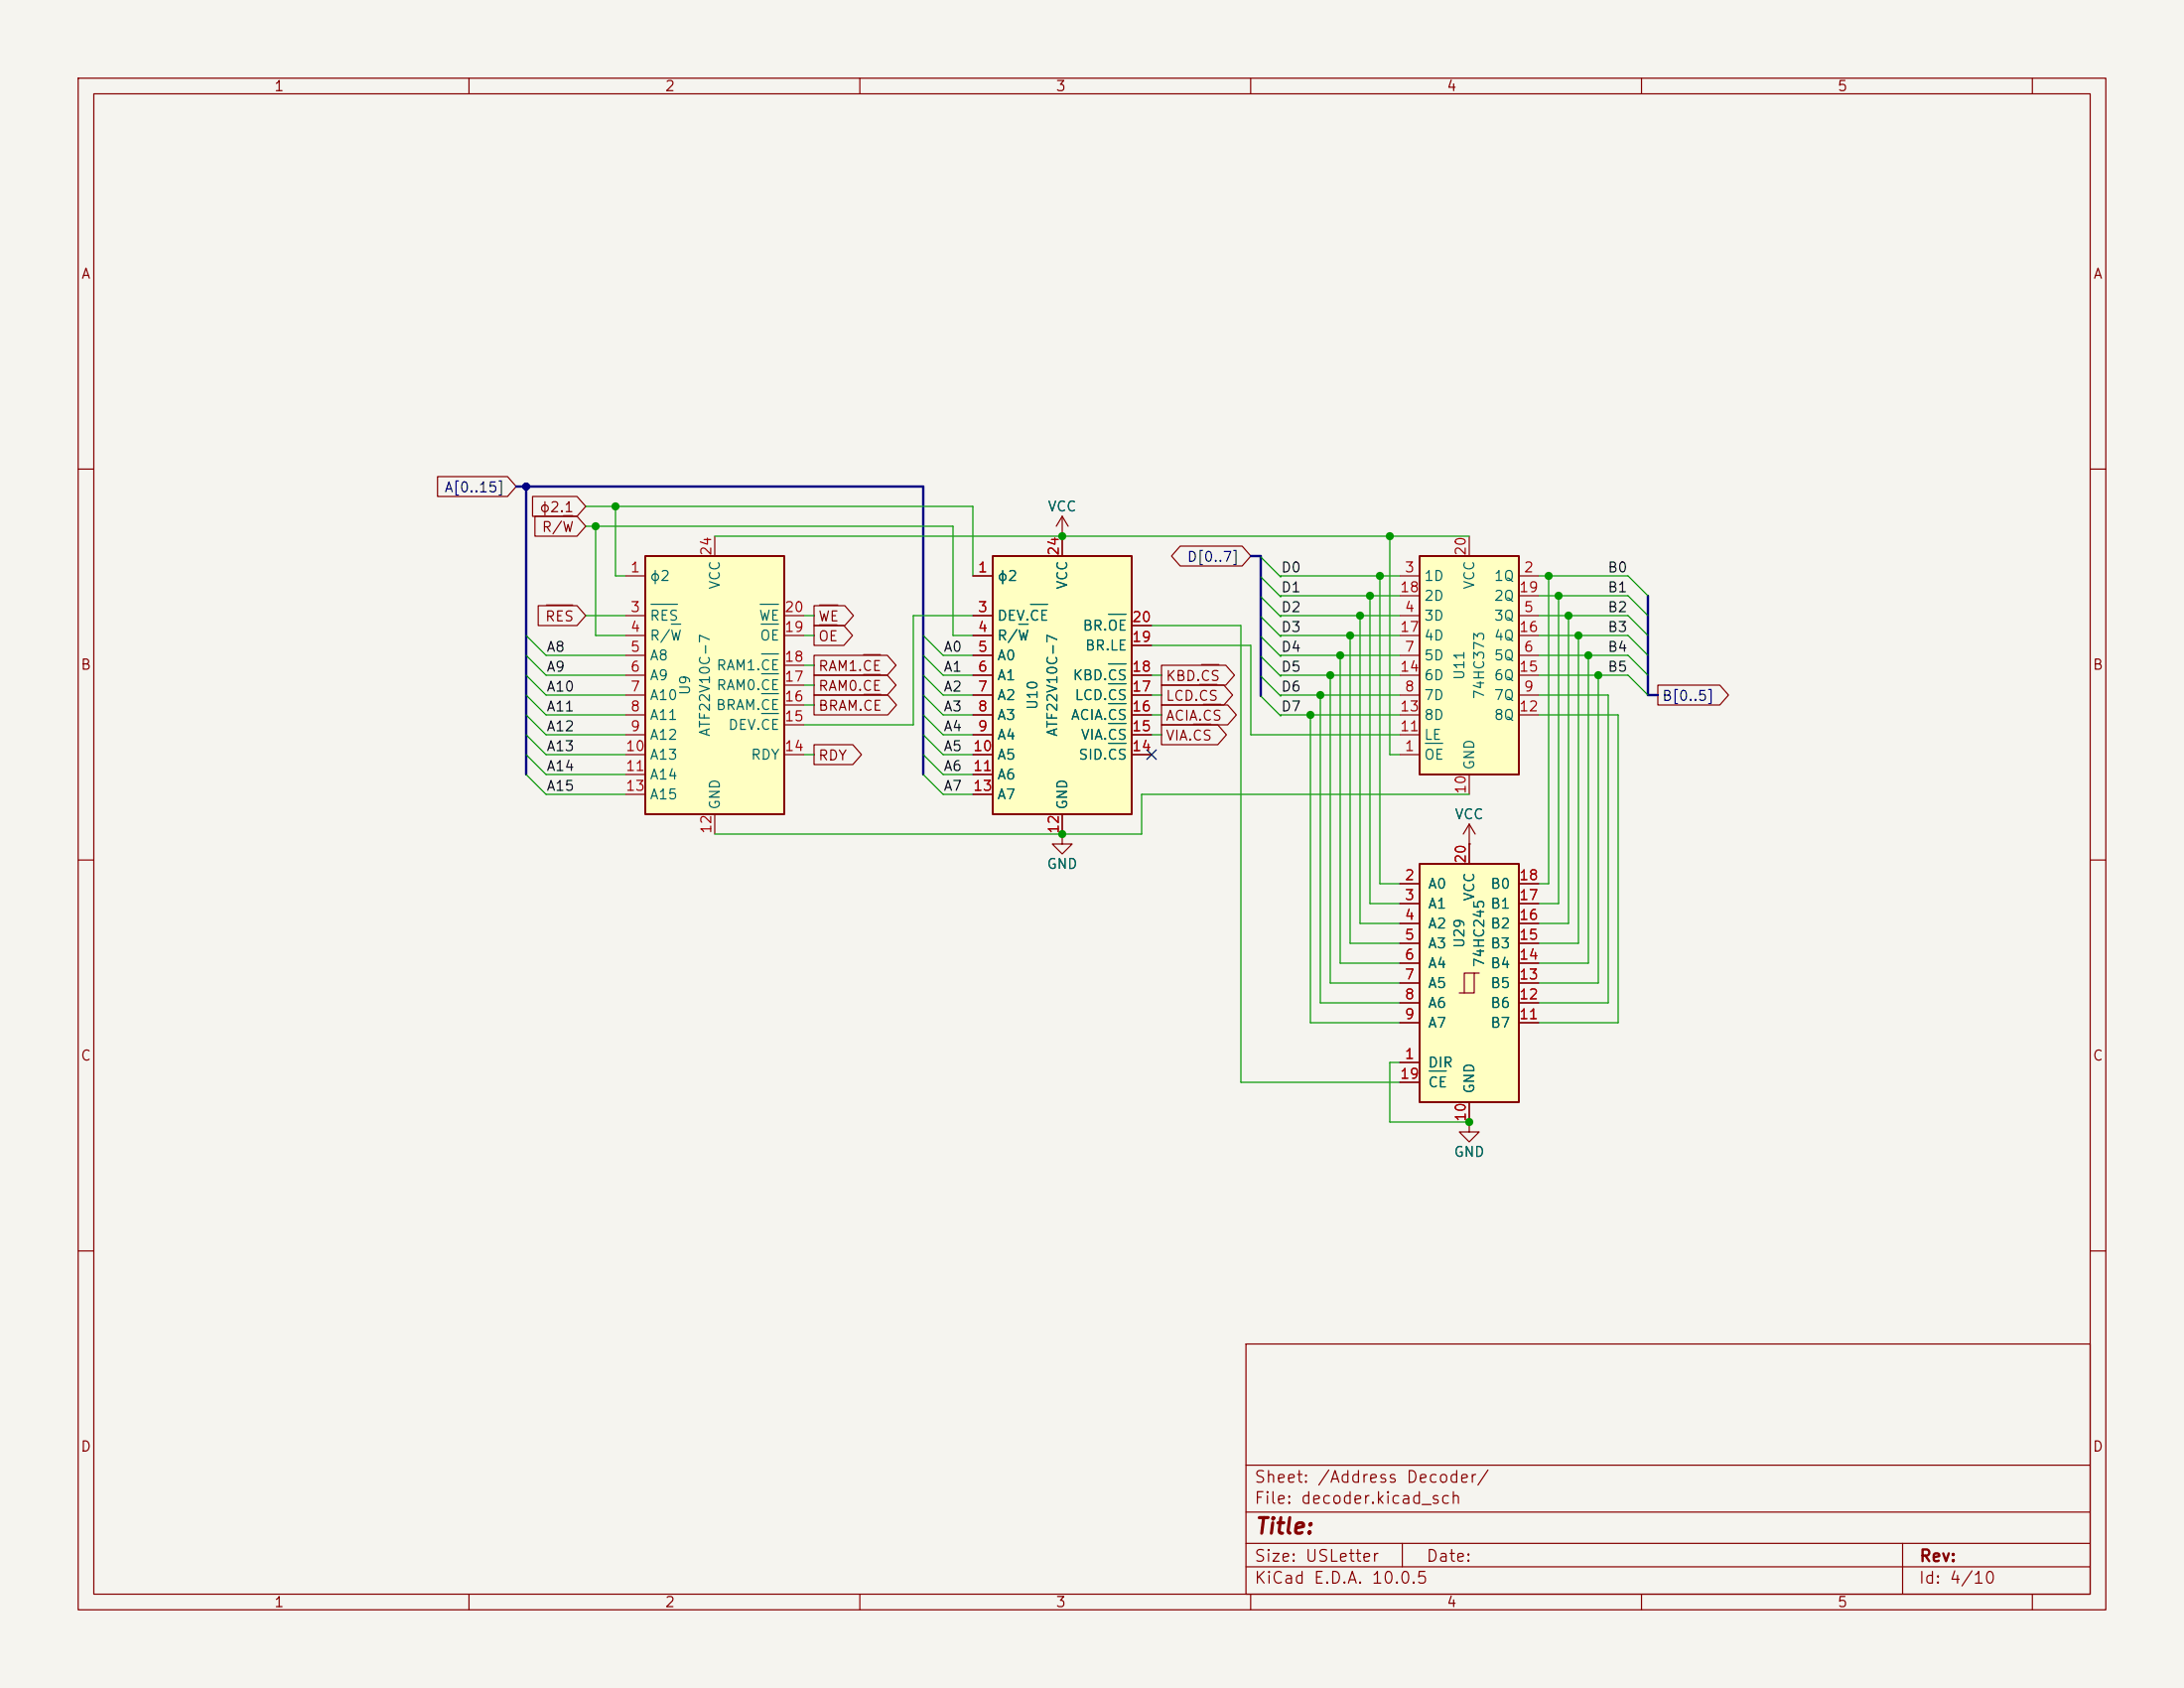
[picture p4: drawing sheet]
<svg xmlns="http://www.w3.org/2000/svg" width="279mm" height="216mm" viewBox="0 0 279 216" stroke-linecap="round" stroke-linejoin="round" font-family="sans-serif">
<path d="M0 0h279.4v215.9h-279.4z" fill="#f5f4ef" stroke="#f5f4ef" stroke-width=".13"/>
<g fill="none" stroke="#840000" stroke-width=".15">
<path d="M10 10h259.4v195.9h-259.4zM12 12h255.4v191.9h-255.4zM60 10v2M110 10v2M160 10v2M210 10v2M260 10v2M10 60h2M267.4 60h2M10 110h2M267.4 110h2M10 160h2"/>
<path d="M159.4 171.9h108v32h-108zM267.4 160h2M159.4 197.4h108M159.4 193.4h108M159.4 187.4h108M179.4 197.4v3M243.4 197.4v6.5M60 203.9v2M110 203.9v2M159.4 200.4h108M160 203.9v2M210 203.9v2"/>
<path d="M260 203.9v2"/>
</g>
<path d="M181.6 71.1h12.7v28h-12.7z" fill="#ffffc2"/>
<path d="M181.6 71.1h12.7v28h-12.7z" fill="none" stroke="#840000" stroke-width=".25"/>
<g fill="none" stroke="#840000" stroke-width=".15">
<path d="M179.1 73.7h2.5M179.1 78.7h2.5M179.1 76.2h2.5M188 68.6v2.5M194.3 73.7h2.5M194.3 78.7h2.5M194.3 76.2h2.5M179.1 96.5h2.5M179.1 83.8h2.5M179.1 88.9h2.5M179.1 94h2.5M179.1 91.4h2.5"/>
<path d="M179.1 86.4h2.5M179.1 81.3h2.5M188 99.1v2.5M194.3 83.8h2.5M194.3 88.9h2.5M194.3 91.4h2.5M194.3 86.4h2.5M194.3 81.3h2.5"/>
</g>
<path d="M182.3 95.1h2.3" fill="none" stroke="#006464" stroke-width=".15"/>
<path d="M127 71.1h17.8v33h-17.8z" fill="#ffffc2"/>
<path d="M127 71.1h17.8v33h-17.8z" fill="none" stroke="#840000" stroke-width=".25"/>
<g fill="none" stroke="#840000" stroke-width=".15">
<path d="M124.5 73.7h2.5M124.5 78.7h2.5M135.9 68.6h.1M135.9 66v5.1M135.9 66l-.8 1.3M135.9 66l.8 1.3M124.5 81.3h2.5M124.5 83.8h2.5M124.5 86.4h2.5M124.5 88.9h2.5M124.5 91.4h2.5M124.5 94h2.5"/>
<path d="M124.5 96.5h2.5M124.5 99.1h2.5M144.8 86.4h2.5M144.8 88.9h2.5M144.8 91.4h2.5M144.8 94h2.5M144.8 96.5h2.5M144.8 82.6h2.5M144.8 80h2.5M124.5 101.6h2.5M135.9 106.7v1.3h1.3l-1.3 1.2-1.3-1.2h1.3M135.9 106.7h.1"/>
<path d="M135.9 104.1v2.6M188 108h.1M188 105.4l-.8 1.3M188 105.4l.7 1.3M188 105.4v2.6"/>
</g>
<path d="M130.3 79.8h1.2M131.8 77.3h2.2M141.8 78.6h2.2M141.8 95.1h2.2M141.8 92.5h2.2M141.8 90h2.2M141.8 87.5h2.2M141.8 84.9h2.2" fill="none" stroke="#006464" stroke-width=".15"/>
<path d="M181.6 110.5h12.7v30.5h-12.7z" fill="#ffffc2"/>
<g fill="none" stroke="#840000" stroke-width=".15">
<path d="M179.1 113h2.5M179.1 115.6h2.5M179.1 118.1h2.5M188 108v2.5M194.3 113h2.5M194.3 115.6h2.5M194.3 118.1h2.5M179.1 135.9h2.5M179.1 120.7h2.5M179.1 123.2h2.5M179.1 125.7h2.5M179.1 128.3h2.5"/>
<path d="M179.1 130.8h2.5M179.1 138.4h2.5M188.6 124.5h-1.3v2.5M189.2 124.5h-.6v2.5h-1.9M194.3 120.7h2.5M194.3 123.2h2.5M194.3 125.7h2.5M194.3 128.3h2.5M194.3 130.8h2.5M188 143.5v1.3h1.2l-1.2 1.3-1.3-1.3h1.3M188 143.5h.1M188 141v2.5"/>
</g>
<path d="M181.6 110.5h12.7v30.5h-12.7z" fill="none" stroke="#840000" stroke-width=".25"/>
<path d="M182.9 137h2.1" fill="none" stroke="#006464" stroke-width=".15"/>
<path d="M82.5 71.1h17.8v33h-17.8z" fill="#ffffc2"/>
<path d="M82.5 71.1h17.8v33h-17.8z" fill="none" stroke="#840000" stroke-width=".25"/>
<g fill="none" stroke="#840000" stroke-width=".15">
<path d="M56 61h8.9l1.1 1.2-1.1 1.3h-8.9zM68.1 63.5h5.7l1.1 1.3-1.1 1.2h-5.7zM68.4 66h5.4l1.1 1.3-1.1 1.3h-5.4zM68.9 77.5h4.9l1.1 1.2-1.1 1.3h-4.9zM69.9 77.4h3.4M72.1 66h1.2M80 73.7h2.5M80 78.7h2.5M91.4 68.6v2.5M100.3 78.7h2.6M104.1 77.5h4l1.1 1.2-1.1 1.3h-4zM104.8 79.9h2.3"/>
<path d="M104.8 77.4h2.4M124.5 73.7h2.5M124.5 78.7h2.5M135.9 68.6h.1M135.9 68.6v2.5M151 69.8h7.9l1.1 1.3-1.1 1.3h-7.9l-1.1-1.3zM80 81.3h2.5M80 83.8h2.5M80 86.4h2.5M80 88.9h2.5M80 91.4h2.5M80 94h2.5"/>
<path d="M80 96.5h2.5M80 99.1h2.5M100.3 81.3h2.6M100.3 96.5h2.6M100.3 92.7h2.6M100.3 90.2h2.6M100.3 87.6h2.6M100.3 85.1h2.6M104.1 80h3.9l1.1 1.3-1.1 1.3h-3.9zM104.1 86.4h9.4l1.1 1.2-1.1 1.3h-9.4zM104.1 88.9h9.5l1.1 1.3-1.1 1.2h-9.5zM104.1 95.2h5l1.1 1.3-1.1 1.3h-5z"/>
<path d="M104.1 83.8h9.4l1.1 1.3-1.1 1.3h-9.4zM110.5 86.3h2.1M110.5 83.7h2.1M110.5 88.8h2.2M124.5 81.3h2.5M124.5 83.8h2.5M124.5 86.4h2.5M124.5 88.9h2.5M124.5 91.4h2.5M124.5 94h2.5M124.5 96.5h2.5M124.5 99.1h2.5"/>
<path d="M144.8 86.4h2.5M144.8 88.9h2.5M144.8 91.4h2.5M144.8 94h2.5M144.8 96.5h2.5M144.8 82.6h2.5M144.8 80h2.5M148.6 90.2h8.5l1.1 1.2-1.1 1.3h-8.5zM148.6 87.6h8l1.1 1.3-1.1 1.3h-8zM148.6 85.1h8.2l1.1 1.3-1.1 1.2h-8.2zM148.6 92.7h7.2l1.1 1.3-1.1 1.3h-7.2zM152.7 92.6h2.2"/>
<path d="M153.5 87.5h2.2M153.7 85h2.2M154 90.1h2.2M212.1 87.6h7.9l1.1 1.3-1.1 1.3h-7.9zM80 101.6h2.5M91.4 104.1v2.6M124.5 101.6h2.5M135.9 106.7h.1M135.9 104.1v2.6M179.1 113h2.5M179.1 115.6h2.5M179.1 118.1h2.5"/>
<path d="M188 108h.1M188 108v2.5M194.3 113h2.5M194.3 115.6h2.5M194.3 118.1h2.5M179.1 135.9h2.5M179.1 120.7h2.5M179.1 123.2h2.5M179.1 125.7h2.5M179.1 128.3h2.5M179.1 130.8h2.5M179.1 138.4h2.5"/>
<path d="M194.3 120.7h2.5M194.3 123.2h2.5M194.3 125.7h2.5M194.3 128.3h2.5M194.3 130.8h2.5M188 143.5h.1M188 141v2.5"/>
</g>
<g fill="none" stroke="#006464" stroke-width=".15">
<path d="M83.3 77.3h3.4M85.9 79.8h1.2M97.2 77.3h2.4M97.4 79.8h2.2M130.3 79.8h1.2M131.8 77.3h2.2M141.8 78.6h2.2M97.4 91.3h2.2M97.4 88.7h2.2M97.4 86.2h2.2M97.4 83.6h2.2M141.8 95.1h2.2"/>
<path d="M141.8 92.5h2.2M141.8 90h2.2M141.8 87.5h2.2M141.8 84.9h2.2M182.9 137h2.1"/>
</g>
<path d="M66 62.2h52.1v36.9M67.3 62.2v36.9M160 71.1h1.3v17.9M210.8 76.2v12.7h1.3" fill="none" stroke="#000084" stroke-width=".3"/>
<g fill="none" stroke="#009600" stroke-width=".15">
<path d="M74.9 67.3h47v14h2.6M74.9 78.7h5.1M74.9 64.8h49.6v8.9M76.2 67.3v14h3.8M78.7 64.8v8.9h1.3M91.4 68.6h96.6M102.9 78.7h1.2M124.5 78.7h-7.7v14h-13.9M161.3 73.8l2.5 2.5v-.1h15.3M161.3 71.2l2.5 2.6v-.1h15.3M161.3 76.3l2.5 2.6v-.2h15.3M161.3 78.9l2.5 2.5v-.1h15.3"/>
<path d="M174 78.7v39.4h5.1M175.3 76.2v39.4h3.8M176.5 73.7v39.3h2.6M177.8 68.6v27.9h1.3M196.8 76.2h11.5l2.5 2.5M196.8 78.7h11.5l2.5 2.6M196.8 73.7h11.5l2.5 2.5M198.1 73.7v39.3h-1.3M199.4 76.2v39.4h-2.6M200.7 78.7v39.4h-3.9M67.3 88.9l2.5 2.5h10.2M67.3 86.4l2.5 2.5h10.2"/>
<path d="M67.3 94l2.5 2.5h10.2M67.3 81.3l2.5 2.5h10.2M67.3 96.5l2.5 2.6h10.2M67.3 99.1l2.5 2.5h10.2M67.3 91.4l2.5 2.6h10.2M67.3 83.8l2.5 2.6h10.2M102.9 96.5h1.2M102.9 81.3h1.2M102.9 90.2h1.2M102.9 85.1h1.2M102.9 87.6h1.2M118.1 88.9l2.5 2.5h3.9"/>
<path d="M118.1 86.4l2.5 2.5h3.9M118.1 94l2.5 2.5h3.9M118.1 81.3l2.5 2.5h3.9M118.1 96.5l2.5 2.6h3.9M118.1 99.1l2.5 2.5h3.9M118.1 91.4l2.5 2.6h3.9M118.1 83.8l2.5 2.6h3.9M147.3 91.4h1.3M147.3 88.9h1.3M147.3 94h1.3M147.3 82.6h12.7v11.4h19.1M147.3 86.4h1.3"/>
<path d="M147.3 80h11.4v58.4h20.4M161.3 89l2.5 2.6v-.2h15.3M161.3 86.5l2.5 2.5v-.1h15.3M161.3 81.4l2.5 2.5v-.1h15.3M161.3 83.9l2.5 2.6v-.1h15.3M167.6 91.4v39.4h11.5M168.9 88.9v39.4h10.2M170.2 86.4v39.3h8.9M171.4 83.8v39.4h7.7M172.7 81.3v39.4h6.4M196.8 91.4h10.2v39.4h-10.2M196.8 88.9h8.9v39.4h-8.9"/>
<path d="M196.8 83.8h11.5l2.5 2.6M196.8 81.3h11.5l2.5 2.5M196.8 86.4h11.5l2.5 2.5M201.9 81.3v39.4h-5.1M203.2 83.8v39.4h-6.4M204.5 86.4v39.3h-7.7M188 101.6h-42v5.1h-54.6M179.1 135.9h-1.3v7.6h10.2"/>
</g>
<path d="M146.7 95.9l1.2 1.2M147.9 95.9l-1.2 1.2" fill="none" stroke="#000084" stroke-width=".15"/>
<g fill="#009600" stroke="#009600" stroke-width=".13">
<circle cx="188" cy="143.5" r=".46"/>
<circle cx="135.9" cy="106.7" r=".46"/>
<circle cx="200.7" cy="78.7" r=".46"/>
<circle cx="201.9" cy="81.3" r=".46"/>
<circle cx="204.5" cy="86.4" r=".46"/>
<circle cx="203.2" cy="83.8" r=".46"/>
<circle cx="176.5" cy="73.7" r=".46"/>
<circle cx="177.8" cy="68.6" r=".46"/>
<circle cx="198.1" cy="73.7" r=".46"/>
<circle cx="199.4" cy="76.2" r=".46"/>
<circle cx="76.2" cy="67.3" r=".46"/>
<circle cx="78.7" cy="64.8" r=".46"/>
<circle cx="175.3" cy="76.2" r=".46"/>
<circle cx="174" cy="78.7" r=".46"/>
<circle cx="172.7" cy="81.3" r=".46"/>
<circle cx="167.6" cy="91.4" r=".46"/>
<circle cx="171.4" cy="83.8" r=".46"/>
<circle cx="170.2" cy="86.4" r=".46"/>
<circle cx="168.9" cy="88.9" r=".46"/>
<circle cx="135.9" cy="68.6" r=".46"/>
</g>
<circle cx="67.3" cy="62.2" r=".46" fill="#000084" stroke="#000084" stroke-width=".13"/>
<text font-size="2" fill="#840000" x="160.4" y="196.7">Title:</text>
<g font-size="1.5" fill="#840000">
<text x="160.4" y="190">Sheet: /Address Decoder/</text>
<text x="160.4" y="192.7">File: decoder.kicad_sch</text>
<text x="160.4" y="202.9">KiCad E.D.A. 10.0.5</text>
<text x="160.4" y="200.1">Size: USLetter</text>
<text x="182.4" y="200.1">Date:</text>
<text x="245.4" y="202.9">Id: 4/10</text>
<text x="245.4" y="200.1">Rev:</text>
</g>
<g font-size="1.3" fill="#840000">
<text x="35" y="12">1</text>
<text x="85" y="12">2</text>
<text x="135" y="12">3</text>
<text x="185" y="12">4</text>
<text x="235" y="12">5</text>
<text x="10.3" y="36">A</text>
<text x="267.7" y="36">A</text>
<text x="68.9" y="65.8">ϕ2.1</text>
<text x="69.2" y="68.4">R/W</text>
<text x="69.6" y="79.8">RES</text>
<text x="104.6" y="82.3">OE</text>
<text x="104.6" y="79.8">WE</text>
<text x="10.2" y="86">B</text>
<text x="104.6" y="88.7">RAM0.CE</text>
<text x="104.6" y="86.1">RAM1.CE</text>
<text x="149" y="90">LCD.CS</text>
<text x="149" y="87.4">KBD.CS</text>
<text x="267.6" y="86">B</text>
<text x="104.6" y="91.2">BRAM.CE</text>
<text x="149" y="92.5">ACIA.CS</text>
<text x="149" y="95">VIA.CS</text>
<text x="104.6" y="97.6">RDY</text>
<text x="10.2" y="136">C</text>
<text x="267.6" y="136">C</text>
<text x="10.2" y="186">D</text>
<text x="267.6" y="186">D</text>
<text x="35" y="205.9">1</text>
<text x="85" y="205.9">2</text>
<text x="135" y="205.9">3</text>
<text x="185" y="205.9">4</text>
<text x="235" y="205.9">5</text>
</g>
<g font-size="1.3" fill="#000084">
<text x="56.8" y="63.3">A[0..15]</text>
<text x="151.8" y="72.2">D[0..7]</text>
<text x="212.5" y="90">B[0..5]</text>
</g>
<g font-size="1.3" fill="#006464">
<text x="133.9" y="65.7">VCC</text>
<text x="83" y="74.6">ϕ2</text>
<text x="92.4" y="75.5" transform="rotate(-90 92.4 75.5)">VCC</text>
<text x="127.5" y="74.6">ϕ2</text>
<text x="136.9" y="75.5" transform="rotate(-90 136.9 75.5)">VCC</text>
<text x="182.1" y="74.6">1D</text>
<text x="182.1" y="77.2">2D</text>
<text x="188.9" y="75.5" transform="rotate(-90 188.9 75.5)">VCC</text>
<text x="191" y="74.6">1Q</text>
<text x="191" y="77.2">2Q</text>
<text x="83" y="79.7">RES</text>
<text x="83" y="82.2">R/W</text>
<text x="97" y="79.7">WE</text>
<text x="97.1" y="82.2">OE</text>
<text x="127.5" y="79.7">DEV.CE</text>
<text x="127.5" y="82.2">R/W</text>
<text x="138.4" y="81">BR.OE</text>
<text x="138.7" y="83.5">BR.LE</text>
<text x="182.1" y="79.7">3D</text>
<text x="182.1" y="82.2">4D</text>
<text x="191" y="79.7">3Q</text>
<text x="191" y="82.2">4Q</text>
<text x="83" y="84.8">A8</text>
<text x="83" y="87.3">A9</text>
<text x="83" y="89.9">A10</text>
<text x="88.6" y="89" transform="rotate(-90 88.6 89)">U9</text>
<text x="91.6" y="88.6">RAM0.CE</text>
<text x="91.6" y="86.1">RAM1.CE</text>
<text x="127.5" y="84.8">A0</text>
<text x="127.5" y="87.3">A1</text>
<text x="127.5" y="89.9">A2</text>
<text x="137.2" y="87.3">KBD.CS</text>
<text x="137.4" y="89.9">LCD.CS</text>
<text x="182.1" y="84.8">5D</text>
<text x="182.1" y="89.9">7D</text>
<text x="182.1" y="87.3">6D</text>
<text x="187.7" y="87.1" transform="rotate(-90 187.7 87.1)">U11</text>
<text x="190.2" y="89.5" transform="rotate(-90 190.2 89.5)">74HC373</text>
<text x="191" y="84.8">5Q</text>
<text x="191" y="89.9">7Q</text>
<text x="191" y="87.3">6Q</text>
<text x="83" y="92.4">A11</text>
<text x="83" y="94.9">A12</text>
<text x="91.1" y="94.3" transform="rotate(-90 91.1 94.3)">ATF22V10C-7</text>
<text x="91.5" y="91.1">BRAM.CE</text>
<text x="93.1" y="93.7">DEV.CE</text>
<text x="127.5" y="92.4">A3</text>
<text x="127.5" y="94.9">A4</text>
<text x="133" y="90.9" transform="rotate(-90 133 90.9)">U10</text>
<text x="135.6" y="94.3" transform="rotate(-90 135.6 94.3)">ATF22V10C-7</text>
<text x="136.9" y="92.4">ACIA.CS</text>
<text x="138.2" y="94.9">VIA.CS</text>
<text x="182.1" y="94.9">LE</text>
<text x="182.1" y="92.4">8D</text>
<text x="191" y="92.4">8Q</text>
<text x="83" y="97.5">A13</text>
<text x="83" y="100">A14</text>
<text x="96" y="97.5">RDY</text>
<text x="127.5" y="97.5">A5</text>
<text x="127.5" y="100">A6</text>
<text x="137.9" y="97.5">SID.CS</text>
<text x="182.1" y="97.5">OE</text>
<text x="188.9" y="98.6" transform="rotate(-90 188.9 98.6)">GND</text>
<text x="83" y="102.6">A15</text>
<text x="92.4" y="103.7" transform="rotate(-90 92.4 103.7)">GND</text>
<text x="127.5" y="102.6">A7</text>
<text x="136.9" y="103.7" transform="rotate(-90 136.9 103.7)">GND</text>
<text x="186" y="105.1">VCC</text>
<text x="133.8" y="111.5">GND</text>
<text x="182.6" y="114">A0</text>
<text x="190.6" y="114">B0</text>
<text x="182.6" y="116.5">A1</text>
<text x="182.6" y="119.1">A2</text>
<text x="188.9" y="115.4" transform="rotate(-90 188.9 115.4)">VCC</text>
<text x="190.6" y="119.1">B2</text>
<text x="190.6" y="116.5">B1</text>
<text x="182.6" y="121.6">A3</text>
<text x="182.6" y="124.2">A4</text>
<text x="187.7" y="121.4" transform="rotate(-90 187.7 121.4)">U29</text>
<text x="190.2" y="123.8" transform="rotate(-90 190.2 123.8)">74HC245</text>
<text x="190.6" y="124.2">B4</text>
<text x="190.6" y="121.6">B3</text>
<text x="182.6" y="126.7">A5</text>
<text x="182.6" y="129.2">A6</text>
<text x="182.6" y="131.8">A7</text>
<text x="190.6" y="131.8">B7</text>
<text x="190.6" y="129.2">B6</text>
<text x="190.6" y="126.7">B5</text>
<text x="182.6" y="136.9">DIR</text>
<text x="182.6" y="139.4">CE</text>
<text x="188.9" y="140" transform="rotate(-90 188.9 140)">GND</text>
<text x="185.9" y="148.3">GND</text>
</g>
<g font-size="1.3" fill="#a90000">
<text x="91.3" y="71.2" transform="rotate(-90 91.3 71.2)">24</text>
<text x="135.8" y="71.2" transform="rotate(-90 135.8 71.2)">24</text>
<text x="187.8" y="71.2" transform="rotate(-90 187.8 71.2)">20</text>
<text x="80.5" y="73.5">1</text>
<text x="125" y="73.5">1</text>
<text x="179" y="76.1">18</text>
<text x="179.6" y="73.5">3</text>
<text x="194.2" y="76.1">19</text>
<text x="194.8" y="73.5">2</text>
<text x="80.5" y="78.6">3</text>
<text x="80.5" y="81.1">4</text>
<text x="80.5" y="83.7">5</text>
<text x="100.3" y="81.1">19</text>
<text x="100.3" y="78.6">20</text>
<text x="125" y="78.6">3</text>
<text x="125" y="81.1">4</text>
<text x="125" y="83.7">5</text>
<text x="144.7" y="82.4">19</text>
<text x="144.7" y="79.9">20</text>
<text x="179" y="81.1">17</text>
<text x="179.6" y="78.6">4</text>
<text x="179.6" y="83.7">7</text>
<text x="194.2" y="81.1">16</text>
<text x="194.8" y="78.6">5</text>
<text x="194.8" y="83.7">6</text>
<text x="80.5" y="86.2">6</text>
<text x="80.5" y="88.8">7</text>
<text x="100.3" y="87.5">17</text>
<text x="100.3" y="85">18</text>
<text x="125" y="86.2">6</text>
<text x="125" y="88.8">7</text>
<text x="144.7" y="88.8">17</text>
<text x="144.7" y="86.2">18</text>
<text x="179" y="86.2">14</text>
<text x="179.6" y="88.8">8</text>
<text x="194.2" y="86.2">15</text>
<text x="194.8" y="88.8">9</text>
<text x="80.5" y="91.3">8</text>
<text x="80.5" y="93.8">9</text>
<text x="100.3" y="92.6">15</text>
<text x="100.3" y="90">16</text>
<text x="125" y="91.3">8</text>
<text x="125" y="93.8">9</text>
<text x="144.7" y="93.8">15</text>
<text x="144.7" y="91.3">16</text>
<text x="179" y="93.8">11</text>
<text x="179" y="91.3">13</text>
<text x="194.2" y="91.3">12</text>
<text x="79.9" y="96.4">10</text>
<text x="79.9" y="98.9">11</text>
<text x="79.9" y="101.5">13</text>
<text x="100.3" y="96.4">14</text>
<text x="124.4" y="96.4">10</text>
<text x="124.4" y="98.9">11</text>
<text x="124.4" y="101.5">13</text>
<text x="144.7" y="96.4">14</text>
<text x="179.6" y="96.4">1</text>
<text x="187.8" y="101.7" transform="rotate(-90 187.8 101.7)">10</text>
<text x="91.3" y="106.7" transform="rotate(-90 91.3 106.7)">12</text>
<text x="135.8" y="106.7" transform="rotate(-90 135.8 106.7)">12</text>
<text x="179.6" y="112.9">2</text>
<text x="187.8" y="110.6" transform="rotate(-90 187.8 110.6)">20</text>
<text x="194.2" y="112.9">18</text>
<text x="179.6" y="115.4">3</text>
<text x="179.6" y="118">4</text>
<text x="194.2" y="118">16</text>
<text x="194.2" y="115.4">17</text>
<text x="179.6" y="120.5">5</text>
<text x="179.6" y="123.1">6</text>
<text x="179.6" y="125.6">7</text>
<text x="194.2" y="125.6">13</text>
<text x="194.2" y="123.1">14</text>
<text x="194.2" y="120.5">15</text>
<text x="179.6" y="128.1">8</text>
<text x="179.6" y="130.7">9</text>
<text x="194.2" y="130.7">11</text>
<text x="194.2" y="128.1">12</text>
<text x="179.6" y="135.8">1</text>
<text x="179" y="138.3">19</text>
<text x="187.8" y="143.6" transform="rotate(-90 187.8 143.6)">10</text>
</g>
<g font-size="1.3" fill="#0f0f0f">
<text x="163.8" y="76.1">D1</text>
<text x="163.8" y="73.5">D0</text>
<text x="205.6" y="76.1">B1</text>
<text x="205.6" y="73.5">B0</text>
<text x="69.8" y="83.7">A8</text>
<text x="120.6" y="83.7">A0</text>
<text x="163.8" y="83.7">D4</text>
<text x="163.8" y="78.6">D2</text>
<text x="163.8" y="81.2">D3</text>
<text x="205.6" y="78.6">B2</text>
<text x="205.6" y="81.2">B3</text>
<text x="205.6" y="83.7">B4</text>
<text x="69.8" y="86.2">A9</text>
<text x="69.8" y="88.8">A10</text>
<text x="120.6" y="86.2">A1</text>
<text x="120.6" y="88.8">A2</text>
<text x="163.8" y="88.8">D6</text>
<text x="163.8" y="86.2">D5</text>
<text x="205.6" y="86.2">B5</text>
<text x="69.8" y="91.3">A11</text>
<text x="69.8" y="93.9">A12</text>
<text x="120.6" y="91.3">A3</text>
<text x="120.6" y="93.9">A4</text>
<text x="163.8" y="91.3">D7</text>
<text x="69.8" y="101.5">A15</text>
<text x="69.8" y="98.9">A14</text>
<text x="69.8" y="96.4">A13</text>
<text x="120.6" y="96.4">A5</text>
<text x="120.6" y="98.9">A6</text>
<text x="120.6" y="101.5">A7</text>
</g>
</svg>
